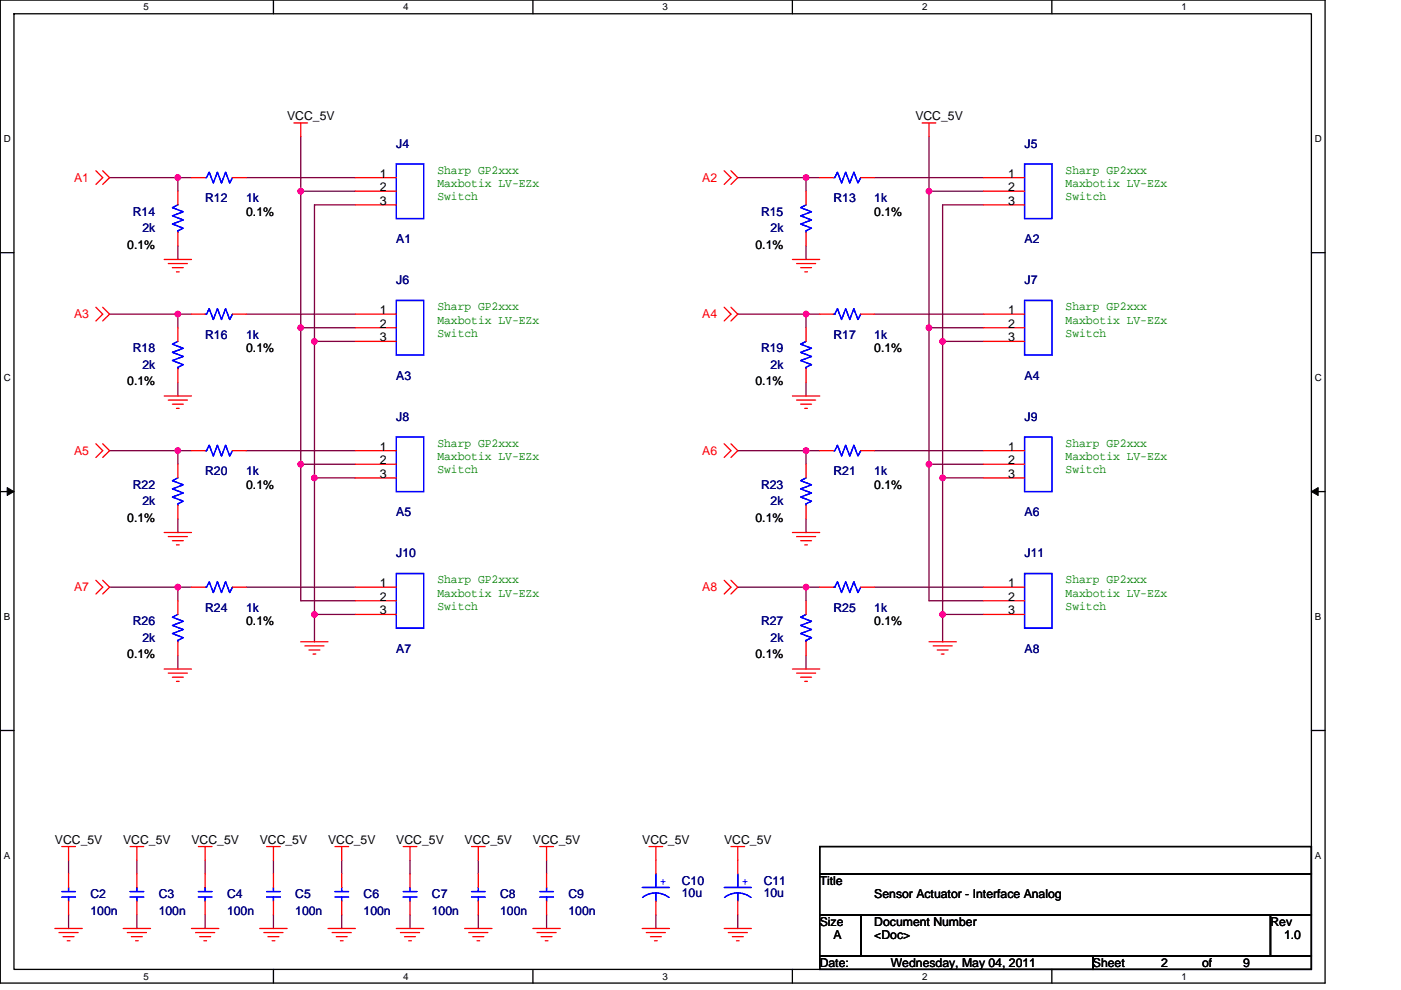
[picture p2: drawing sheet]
<svg xmlns="http://www.w3.org/2000/svg" width="297mm" height="210mm" viewBox="0 0 297 210" stroke-linecap="round" stroke-linejoin="round" font-family="sans-serif">
<path d="M.1 0h280.8v208.5h-280.8zM3 2.9h275v202.7h-275z" fill="none" stroke="#000" stroke-width=".28"/>
<g fill="#fff">
<path d="M30.5 .3h1.1v2.3h-1.1z"/>
<path d="M30.5 205.9h1.1v2.3h-1.1z"/>
</g>
<path d="M58 0v2.9M58 205.6v2.9" fill="none" stroke="#000" stroke-width=".28"/>
<g fill="#fff">
<path d="M85.5 .3h1.1v2.3h-1.1z"/>
<path d="M85.5 205.9h1.1v2.3h-1.1z"/>
</g>
<path d="M113 0v2.9M113 205.6v2.9" fill="none" stroke="#000" stroke-width=".28"/>
<g fill="#fff">
<path d="M140.5 .3h1.1v2.3h-1.1z"/>
<path d="M140.5 205.9h1.1v2.3h-1.1z"/>
</g>
<path d="M168 0v2.9M168 205.6v2.9" fill="none" stroke="#000" stroke-width=".28"/>
<g fill="#fff">
<path d="M195.5 .3h1.2v2.3h-1.2z"/>
<path d="M195.5 205.9h1.2v2.3h-1.2z"/>
</g>
<path d="M223 0v2.9M223 205.6v2.9" fill="none" stroke="#000" stroke-width=".28"/>
<g fill="#fff">
<path d="M250.5 .3h1.2v2.3h-1.2z"/>
<path d="M250.5 205.9h1.2v2.3h-1.2z"/>
<path d="M.8 28.3h1.5v2.3h-1.5z"/>
<path d="M278.8 28.3h1.5v2.3h-1.5z"/>
<path d="M.8 78.9h1.5v2.3h-1.5z"/>
<path d="M278.8 78.9h1.5v2.3h-1.5z"/>
</g>
<path d="M.1 53.6h2.9M278 53.6h2.9" fill="none" stroke="#000" stroke-width=".28"/>
<g fill="#fff">
<path d="M.8 129.6h1.4v2.3h-1.4z"/>
<path d="M278.8 129.6h1.4v2.3h-1.4z"/>
</g>
<path d="M.1 104.3h2.9M278 104.3h2.9" fill="none" stroke="#000" stroke-width=".28"/>
<path d="M1.5 103.4l1.5 .9-1.5 .8zM278 104.3l1.5-.9v1.7z" fill="#000" stroke="#000" stroke-width=".21"/>
<g fill="#fff">
<path d="M.8 180.3h1.4v2.3h-1.4z"/>
<path d="M278.8 180.3h1.4v2.3h-1.4z"/>
</g>
<path d="M.1 154.9h2.9M278 154.9h2.9M173.8 179.6h104.2v5.7h-104.2zM173.8 194h8.7v8.7h-8.7zM173.8 185.3h104.2v8.7h-104.2zM182.5 194h86.9v8.7h-86.9zM269.4 194h8.6v8.7h-8.6zM173.8 202.7h57.9v2.9h-57.9zM231.7 202.7h46.3v2.9h-46.3z" fill="none" stroke="#000" stroke-width=".28"/>
<g fill="none" stroke="#800040" stroke-width=".28">
<path d="M23.2 37.7h14.5M37.7 37.7h2.9M37.7 37.7v2.9M52.2 37.7h23.2M63.8 29v11.6M156.4 37.7h14.5M170.9 37.7h2.9M170.9 37.7v2.9M185.4 37.7h23.2M197 29v11.6M37.7 52.2v2.8M63.8 40.6v28.9"/>
<path d="M63.8 40.6h11.6M75.4 43.5h-8.7v28.9M170.9 52.2v2.8M197 40.6v28.9M197 40.6h11.6M208.6 43.5h-8.7v28.9M23.2 66.6h14.5M37.7 66.6h2.9M37.7 66.6v2.9M52.2 66.6h23.2M63.8 69.5v29M63.8 69.5h11.6"/>
<path d="M66.7 72.4v29M66.7 72.4h8.7M156.4 66.6h14.5M170.9 66.6v2.9M170.9 66.6h2.9M185.4 66.6h23.2M197 69.5v29M197 69.5h11.6M199.9 72.4h8.7M199.9 72.4v29M23.2 95.6h14.5M37.7 95.6h2.9"/>
<path d="M37.7 81.1v2.9M37.7 95.6v2.9M52.2 95.6h23.2M63.8 98.5v28.9h11.6M63.8 98.5h11.6M156.4 95.6h14.5M170.9 81.1v2.9M170.9 95.6v2.9M170.9 95.6h2.9M185.4 95.6h23.2M197 98.5v28.9h11.6M197 98.5h11.6"/>
<path d="M37.7 110.1v2.8M66.7 101.4v28.9M66.7 101.4h8.7M170.9 110.1v2.8M199.9 101.4h8.7M199.9 101.4v28.9M23.2 124.5h14.5M37.7 124.5h2.9M37.7 124.5v2.9M37.7 139v2.9M52.2 124.5h23.2M66.7 130.3h8.7"/>
<path d="M66.7 130.3v5.8M156.4 124.5h14.5M170.9 124.5v2.9M170.9 139v2.9M170.9 124.5h2.9M185.4 124.5h23.2M199.9 130.3v5.8M199.9 130.3h8.7M14.5 182.5v2.8M14.5 194v2.9M29 182.5v2.8M29 194v2.9"/>
<path d="M43.5 182.5v2.8M43.5 194v2.9M58 182.5v2.8M58 194v2.9M72.5 182.5v2.8M72.5 194v2.9M86.9 182.5v2.8M86.9 194v2.9M101.4 182.5v2.8M101.4 194v2.9M115.9 182.5v2.8M115.9 194v2.9"/>
<path d="M139.1 194v2.9M156.4 194v2.9"/>
</g>
<g fill="#f0f" stroke="#f0f" stroke-width=".28">
<circle cx="66.7" cy="72.4" r=".57"/>
<circle cx="37.7" cy="37.7" r=".57"/>
<circle cx="63.8" cy="69.5" r=".57"/>
<circle cx="63.8" cy="40.6" r=".57"/>
<circle cx="66.7" cy="101.4" r=".57"/>
<circle cx="37.7" cy="66.6" r=".57"/>
<circle cx="66.7" cy="130.3" r=".57"/>
<circle cx="37.7" cy="95.6" r=".57"/>
<circle cx="63.8" cy="98.5" r=".57"/>
<circle cx="37.7" cy="124.5" r=".57"/>
<circle cx="199.9" cy="72.4" r=".57"/>
<circle cx="170.9" cy="37.7" r=".57"/>
<circle cx="197" cy="69.5" r=".57"/>
<circle cx="197" cy="40.6" r=".57"/>
<circle cx="199.9" cy="101.4" r=".57"/>
<circle cx="170.9" cy="66.6" r=".57"/>
<circle cx="199.9" cy="130.3" r=".57"/>
<circle cx="170.9" cy="95.6" r=".57"/>
<circle cx="197" cy="98.5" r=".57"/>
<circle cx="170.9" cy="124.5" r=".57"/>
</g>
<g fill="none" stroke="#f00" stroke-width=".28">
<path d="M20.3 36.2l1.5 1.5-1.5 1.4M21.8 36.2l1.4 1.5-1.4 1.4M40.6 37.7h2.9M49.3 37.7h2.9M62.3 26.1h2.9M63.8 26.1v2.9M75.4 37.7h8.6M153.5 36.2l1.5 1.5-1.5 1.4M155 36.2l1.4 1.5-1.4 1.4M173.8 37.7h2.9M182.5 37.7h2.9M195.5 26.1h2.9"/>
<path d="M197 26.1v2.9M208.6 37.7h8.6M34.8 55h5.8M35.7 55.9h4M36.6 56.8h2.3M37.4 57.7h.6M37.7 40.6v2.9M37.7 49.3v2.9M75.4 40.6h8.6M75.4 43.5h8.6M168 55h5.8M168.9 55.9h4"/>
<path d="M169.8 56.8h2.3M170.6 57.7h.6M170.9 40.6v2.9M170.9 49.3v2.9M208.6 40.6h8.6M208.6 43.5h8.6M20.3 65.2l1.5 1.4-1.5 1.5M21.8 65.2l1.4 1.4-1.4 1.5M37.7 69.5v2.9M37.7 78.2v2.9M40.6 66.6h2.9M49.3 66.6h2.9"/>
<path d="M75.4 66.6h8.6M75.4 69.5h8.6M75.4 72.4h8.6M153.5 65.2l1.5 1.4-1.5 1.5M155 65.2l1.4 1.4-1.4 1.5M170.9 69.5v2.9M170.9 78.2v2.9M173.8 66.6h2.9M182.5 66.6h2.9M208.6 66.6h8.6M208.6 69.5h8.6M208.6 72.4h8.6"/>
<path d="M20.3 94.1l1.5 1.5-1.5 1.4M21.8 94.1l1.4 1.5-1.4 1.4M34.8 84h5.8M35.7 84.9h4M36.6 85.7h2.3M37.4 86.6h.6M37.7 98.5v2.9M40.6 95.6h2.9M49.3 95.6h2.9M75.4 95.6h8.6M75.4 98.5h8.6M153.5 94.1l1.5 1.5-1.5 1.4"/>
<path d="M155 94.1l1.4 1.5-1.4 1.4M168 84h5.8M168.9 84.9h4M169.8 85.7h2.3M170.6 86.6h.6M170.9 98.5v2.9M173.8 95.6h2.9M182.5 95.6h2.9M208.6 95.6h8.6M208.6 98.5h8.6M34.8 112.9h5.8M35.7 113.8h4"/>
<path d="M36.6 114.7h2.3M37.4 115.6h.6M37.7 107.2v2.9M75.4 101.4h8.6M168 112.9h5.8M168.9 113.8h4M169.8 114.7h2.3M170.6 115.6h.6M170.9 107.2v2.9M208.6 101.4h8.6M20.3 123.1l1.5 1.4-1.5 1.5M21.8 123.1l1.4 1.4-1.4 1.5"/>
<path d="M37.7 127.4v2.9M37.7 136.1v2.9M40.6 124.5h2.9M49.3 124.5h2.9M63.8 136.1h5.8M64.6 137h4.1M65.5 137.9h2.3M66.4 138.7h.5M75.4 124.5h8.6M75.4 127.4h8.6M75.4 130.3h8.6M153.5 123.1l1.5 1.4-1.5 1.5"/>
<path d="M155 123.1l1.4 1.4-1.4 1.5M170.9 127.4v2.9M170.9 136.1v2.9M173.8 124.5h2.9M182.5 124.5h2.9M197 136.1h5.8M197.8 137h4.1M198.7 137.9h2.3M199.6 138.7h.5M208.6 124.5h8.6M208.6 127.4h8.6M208.6 130.3h8.6"/>
<path d="M34.8 141.9h5.8M35.7 142.8h4M36.6 143.6h2.3M37.4 144.5h.6M168 141.9h5.8M168.9 142.8h4M169.8 143.6h2.3M170.6 144.5h.6M13.1 179.6h2.9M14.5 179.6v2.9M27.6 179.6h2.9M29 179.6v2.9"/>
<path d="M42.1 179.6h2.9M43.5 179.6v2.9M56.5 179.6h2.9M58 179.6v2.9M71 179.6h2.9M72.5 179.6v2.9M85.5 179.6h2.9M86.9 179.6v2.9M100 179.6h2.9M101.4 179.6v2.9M114.4 179.6h2.9M115.9 179.6v2.9"/>
<path d="M137.6 179.6h2.9M139.1 179.6v5.7M155 179.6h2.9M156.4 179.6v5.7M11.6 196.9h5.8M12.5 197.8h4.1M13.4 198.7h2.3M14.3 199.5h.5M14.5 185.3v2.9M14.5 191.1v2.9M26.1 196.9h5.8M27 197.8h4"/>
<path d="M27.9 198.7h2.3M28.7 199.5h.6M29 185.3v2.9M29 191.1v2.9M40.6 196.9h5.8M41.5 197.8h4M42.3 198.7h2.4M43.2 199.5h.6M43.5 185.3v2.9M43.5 191.1v2.9M55.1 196.9h5.8M55.9 197.8h4.1"/>
<path d="M56.8 198.7h2.3M57.7 199.5h.6M58 185.3v2.9M58 191.1v2.9M69.6 196.9h5.8M70.4 197.8h4.1M71.3 198.7h2.3M72.2 199.5h.5M72.5 185.3v2.9M72.5 191.1v2.9M84 196.9h5.8M84.9 197.8h4.1"/>
<path d="M85.8 198.7h2.3M86.7 199.5h.5M86.9 185.3v2.9M86.9 191.1v2.9M98.5 196.9h5.8M99.4 197.8h4M100.2 198.7h2.4M101.1 199.5h.6M101.4 185.3v2.9M101.4 191.1v2.9M113 196.9h5.8M113.9 197.8h4"/>
<path d="M114.7 198.7h2.3M115.6 199.5h.6M115.9 185.3v2.9M115.9 191.1v2.9M136.2 196.9h5.7M137 197.8h4.1M137.9 198.7h2.3M138.8 199.5h.5M139.1 191.1v2.9M153.5 196.9h5.8M154.4 197.8h4.1M155.3 198.7h2.3"/>
<path d="M156.1 199.5h.6M156.4 191.1v2.9"/>
</g>
<g fill="none" stroke="#00f" stroke-width=".28">
<path d="M43.5 37.7h.3l.6-1.2 .8 2.3 .9-2.3 .9 2.3 .8-2.3 .9 2.3 .6-1.1M84 34.8h5.8v11.6h-5.8zM176.7 37.7h.3l.6-1.2 .8 2.3 .9-2.3 .9 2.3 .8-2.3 .9 2.3 .6-1.1M217.2 34.8h5.8v11.6h-5.8zM37.7 43.5l-1.1 .5 2.3 .9-2.3 .9 2.3 .9-2.3 .8 2.3 .9-1.2 .6v.3M170.9 43.5l-1.1 .5 2.3 .9-2.3 .9 2.3 .9-2.3 .8 2.3 .9-1.2 .6v.3M37.7 72.4l-1.1 .6 2.3 .9-2.3 .8 2.3 .9-2.3 .9 2.3 .8-1.2 .6v.3M43.5 66.6h.3l.6-1.1 .8 2.3 .9-2.3 .9 2.3 .8-2.3 .9 2.3 .6-1.2M84 63.7h5.8v11.6h-5.8zM170.9 72.4l-1.1 .6 2.3 .9-2.3 .8 2.3 .9-2.3 .9 2.3 .8-1.2 .6v.3M176.7 66.6h.3l.6-1.1 .8 2.3 .9-2.3 .9 2.3 .8-2.3 .9 2.3 .6-1.2M217.2 63.7h5.8v11.6h-5.8z"/>
<path d="M43.5 95.6h.3l.6-1.2 .8 2.3 .9-2.3 .9 2.3 .8-2.3 .9 2.3 .6-1.1M84 92.7h5.8v11.6h-5.8zM176.7 95.6h.3l.6-1.2 .8 2.3 .9-2.3 .9 2.3 .8-2.3 .9 2.3 .6-1.1M217.2 92.7h5.8v11.6h-5.8zM37.7 101.4l-1.1 .6 2.3 .8-2.3 .9 2.3 .9-2.3 .8 2.3 .9-1.2 .6v.3M170.9 101.4l-1.1 .6 2.3 .8-2.3 .9 2.3 .9-2.3 .8 2.3 .9-1.2 .6v.3M37.7 130.3l-1.1 .6 2.3 .9-2.3 .9 2.3 .8-2.3 .9 2.3 .9-1.2 .5v.3M43.5 124.5h.3l.6-1.1 .8 2.3 .9-2.3 .9 2.3 .8-2.3 .9 2.3 .6-1.2M84 121.6h5.8v11.6h-5.8zM170.9 130.3l-1.1 .6 2.3 .9-2.3 .9 2.3 .8-2.3 .9 2.3 .9-1.2 .5v.3M176.7 124.5h.3l.6-1.1 .8 2.3 .9-2.3 .9 2.3 .8-2.3 .9 2.3 .6-1.2M217.2 121.6h5.8v11.6h-5.8z"/>
<path d="M13.1 190.3h2.9M13.1 189.1h2.9M14.5 188.2v.9M14.5 190.3v.8M27.6 190.3h2.9M27.6 189.1h2.9M29 188.2v.9M29 190.3v.8M42.1 190.3h2.9M42.1 189.1h2.9M43.5 188.2v.9M43.5 190.3v.8"/>
<path d="M56.5 190.3h2.9M56.5 189.1h2.9M58 188.2v.9M58 190.3v.8M71 190.3h2.9M71 189.1h2.9M72.5 188.2v.9M72.5 190.3v.8M85.5 190.3h2.9M85.5 189.1h2.9M86.9 188.2v.9M86.9 190.3v.8"/>
<path d="M100 190.3h2.9M100 189.1h2.9M101.4 188.2v.9M101.4 190.3v.8M114.4 190.3h2.9M114.4 189.1h2.9M115.9 188.2v.9M115.9 190.3v.8M136.2 188.2h5.7M136.2 190.4l1.3-.8 1.5-.2 1.5 .2 1.3 .8M139.1 189.4v1.7M139.1 185.3v2.9"/>
<path d="M153.5 188.2h5.8M153.6 190.4l1.3-.8 1.5-.2 1.5 .2 1.3 .8M156.4 189.4v1.7M156.4 185.3v2.9"/>
</g>
<g font-size="2.6">
<text x="60.9" y="25.5">VCC_5V</text>
<text x="194.1" y="25.5">VCC_5V</text>
<text x="80.5" y="37.7">1</text>
<text x="80.5" y="40.5">2</text>
<text x="213.7" y="37.7">1</text>
<text x="213.7" y="40.5">2</text>
<text x="52.2" y="45.8">0.1%</text>
<text x="80.5" y="43.4">3</text>
<text x="185.4" y="45.8">0.1%</text>
<text x="213.7" y="43.4">3</text>
<text x="27" y="52.7">0.1%</text>
<text x="160.2" y="52.7">0.1%</text>
<text x="80.5" y="66.6">1</text>
<text x="80.5" y="69.5">2</text>
<text x="213.7" y="66.6">1</text>
<text x="213.7" y="69.5">2</text>
<text x="52.2" y="74.7">0.1%</text>
<text x="80.5" y="72.4">3</text>
<text x="185.4" y="74.7">0.1%</text>
<text x="213.7" y="72.4">3</text>
<text x="27" y="81.7">0.1%</text>
<text x="160.2" y="81.7">0.1%</text>
<text x="80.5" y="95.6">1</text>
<text x="213.7" y="95.6">1</text>
<text x="80.5" y="98.4">2</text>
<text x="80.5" y="101.3">3</text>
<text x="213.7" y="98.4">2</text>
<text x="213.7" y="101.3">3</text>
<text x="52.2" y="103.7">0.1%</text>
<text x="185.4" y="103.7">0.1%</text>
<text x="27" y="110.7">0.1%</text>
<text x="160.2" y="110.7">0.1%</text>
<text x="80.5" y="124.5">1</text>
<text x="213.7" y="124.5">1</text>
<text x="80.5" y="127.4">2</text>
<text x="80.5" y="130.3">3</text>
<text x="213.7" y="127.4">2</text>
<text x="213.7" y="130.3">3</text>
<text x="52.2" y="132.7">0.1%</text>
<text x="185.4" y="132.7">0.1%</text>
<text x="27" y="139.6">0.1%</text>
<text x="160.2" y="139.6">0.1%</text>
<text x="11.6" y="179">VCC_5V</text>
<text x="26.1" y="179">VCC_5V</text>
<text x="40.6" y="179">VCC_5V</text>
<text x="55.1" y="179">VCC_5V</text>
<text x="69.6" y="179">VCC_5V</text>
<text x="84" y="179">VCC_5V</text>
<text x="98.5" y="179">VCC_5V</text>
<text x="113" y="179">VCC_5V</text>
<text x="136.2" y="179">VCC_5V</text>
<text x="153.5" y="179">VCC_5V</text>
<text x="173.8" y="187.7">Title</text>
<text x="185.4" y="190.6">Sensor Actuator - Interface Analog</text>
<text x="173.8" y="196.4">Size</text>
<text x="185.4" y="196.4">Document Number</text>
<text x="269.4" y="196.4">Rev</text>
<text x="176.7" y="199.3">A</text>
<text x="185.4" y="199.3">&lt;Doc&gt;</text>
<text x="272.2" y="199.3">1.0</text>
<text x="173.8" y="205">Date:</text>
<text x="188.9" y="205">Wednesday, May 04, 2011</text>
<text x="231.7" y="205">Sheet</text>
<text x="246.2" y="205">2</text>
<text x="254.9" y="205">of</text>
<text x="263.6" y="205">9</text>
</g>
<g font-size="2.6" fill="#000080">
<text x="84" y="31.3">J4</text>
<text x="217.2" y="31.3">J5</text>
<text x="28.1" y="45.8">R14</text>
<text x="43.5" y="42.9">R12</text>
<text x="52.2" y="42.9">1k</text>
<text x="161.4" y="45.8">R15</text>
<text x="176.7" y="42.9">R13</text>
<text x="185.4" y="42.9">1k</text>
<text x="30.2" y="49.3">2k</text>
<text x="84" y="51.6">A1</text>
<text x="163.4" y="49.3">2k</text>
<text x="217.2" y="51.6">A2</text>
<text x="84" y="60.3">J6</text>
<text x="217.2" y="60.3">J7</text>
<text x="43.5" y="71.8">R16</text>
<text x="52.2" y="71.8">1k</text>
<text x="176.7" y="71.8">R17</text>
<text x="185.4" y="71.8">1k</text>
<text x="28.1" y="74.7">R18</text>
<text x="161.4" y="74.7">R19</text>
<text x="30.2" y="78.2">2k</text>
<text x="84" y="80.5">A3</text>
<text x="163.4" y="78.2">2k</text>
<text x="217.2" y="80.5">A4</text>
<text x="84" y="89.2">J8</text>
<text x="217.2" y="89.2">J9</text>
<text x="43.5" y="100.8">R20</text>
<text x="52.2" y="100.8">1k</text>
<text x="176.7" y="100.8">R21</text>
<text x="185.4" y="100.8">1k</text>
<text x="28.1" y="103.7">R22</text>
<text x="30.2" y="107.2">2k</text>
<text x="161.4" y="103.7">R23</text>
<text x="163.4" y="107.2">2k</text>
<text x="84" y="109.5">A5</text>
<text x="217.2" y="109.5">A6</text>
<text x="84" y="118.2">J10</text>
<text x="217.2" y="118.2">J11</text>
<text x="43.5" y="129.8">R24</text>
<text x="52.2" y="129.8">1k</text>
<text x="176.7" y="129.8">R25</text>
<text x="185.4" y="129.8">1k</text>
<text x="28.1" y="132.7">R26</text>
<text x="30.2" y="136.1">2k</text>
<text x="161.4" y="132.7">R27</text>
<text x="163.4" y="136.1">2k</text>
<text x="84" y="138.5">A7</text>
<text x="217.2" y="138.5">A8</text>
<text x="19.2" y="190.6">C2</text>
<text x="33.7" y="190.6">C3</text>
<text x="48.1" y="190.6">C4</text>
<text x="62.6" y="190.6">C5</text>
<text x="77.1" y="190.6">C6</text>
<text x="91.6" y="190.6">C7</text>
<text x="106" y="190.6">C8</text>
<text x="120.5" y="190.6">C9</text>
<text x="144.6" y="187.7">C10</text>
<text x="144.6" y="190.3">10u</text>
<text x="161.9" y="187.7">C11</text>
<text x="161.9" y="190.3">10u</text>
<text x="19.2" y="194">100n</text>
<text x="33.7" y="194">100n</text>
<text x="48.1" y="194">100n</text>
<text x="62.6" y="194">100n</text>
<text x="77.1" y="194">100n</text>
<text x="91.6" y="194">100n</text>
<text x="106" y="194">100n</text>
<text x="120.5" y="194">100n</text>
</g>
<g font-size="2.6" fill="#f00">
<text x="15.7" y="38.5">A1</text>
<text x="148.9" y="38.5">A2</text>
<text x="15.7" y="67.5">A3</text>
<text x="148.9" y="67.5">A4</text>
<text x="15.7" y="96.5">A5</text>
<text x="148.9" y="96.5">A6</text>
<text x="15.7" y="125.4">A7</text>
<text x="148.9" y="125.4">A8</text>
</g>
<g font-size="2.6" fill="#008000">
<text x="92.7" y="36.9">Sharp GP2xxx</text>
<text x="92.7" y="39.7">Maxbotix LV-EZx</text>
<text x="225.9" y="36.9">Sharp GP2xxx</text>
<text x="225.9" y="39.7">Maxbotix LV-EZx</text>
<text x="92.7" y="42.5">Switch</text>
<text x="225.9" y="42.5">Switch</text>
<text x="92.7" y="65.8">Sharp GP2xxx</text>
<text x="225.9" y="65.8">Sharp GP2xxx</text>
<text x="92.7" y="68.6">Maxbotix LV-EZx</text>
<text x="92.7" y="71.5">Switch</text>
<text x="225.9" y="68.6">Maxbotix LV-EZx</text>
<text x="225.9" y="71.5">Switch</text>
<text x="92.7" y="94.8">Sharp GP2xxx</text>
<text x="225.9" y="94.8">Sharp GP2xxx</text>
<text x="92.7" y="97.6">Maxbotix LV-EZx</text>
<text x="92.7" y="100.4">Switch</text>
<text x="225.9" y="97.6">Maxbotix LV-EZx</text>
<text x="225.9" y="100.4">Switch</text>
<text x="92.7" y="123.7">Sharp GP2xxx</text>
<text x="225.9" y="123.7">Sharp GP2xxx</text>
<text x="92.7" y="126.6">Maxbotix LV-EZx</text>
<text x="92.7" y="129.4">Switch</text>
<text x="225.9" y="126.6">Maxbotix LV-EZx</text>
<text x="225.9" y="129.4">Switch</text>
</g>
<g font-size="2.6" fill="#00f">
<text x="139.9" y="187.7">+</text>
<text x="157.3" y="187.7">+</text>
</g>
<g font-size="2.1">
<text x="30.5" y="2.2">5</text>
<text x="85.5" y="2.2">4</text>
<text x="140.5" y="2.2">3</text>
<text x="195.5" y="2.2">2</text>
<text x="250.5" y="2.2">1</text>
<text x=".8" y="30.1">D</text>
<text x="278.8" y="30.1">D</text>
<text x=".8" y="80.8">C</text>
<text x="278.8" y="80.8">C</text>
<text x=".8" y="131.4">B</text>
<text x="278.8" y="131.4">B</text>
<text x=".8" y="182.1">A</text>
<text x="278.8" y="182.1">A</text>
<text x="30.5" y="207.8">5</text>
<text x="85.5" y="207.8">4</text>
<text x="140.5" y="207.8">3</text>
<text x="195.5" y="207.8">2</text>
<text x="250.5" y="207.8">1</text>
</g>
</svg>
